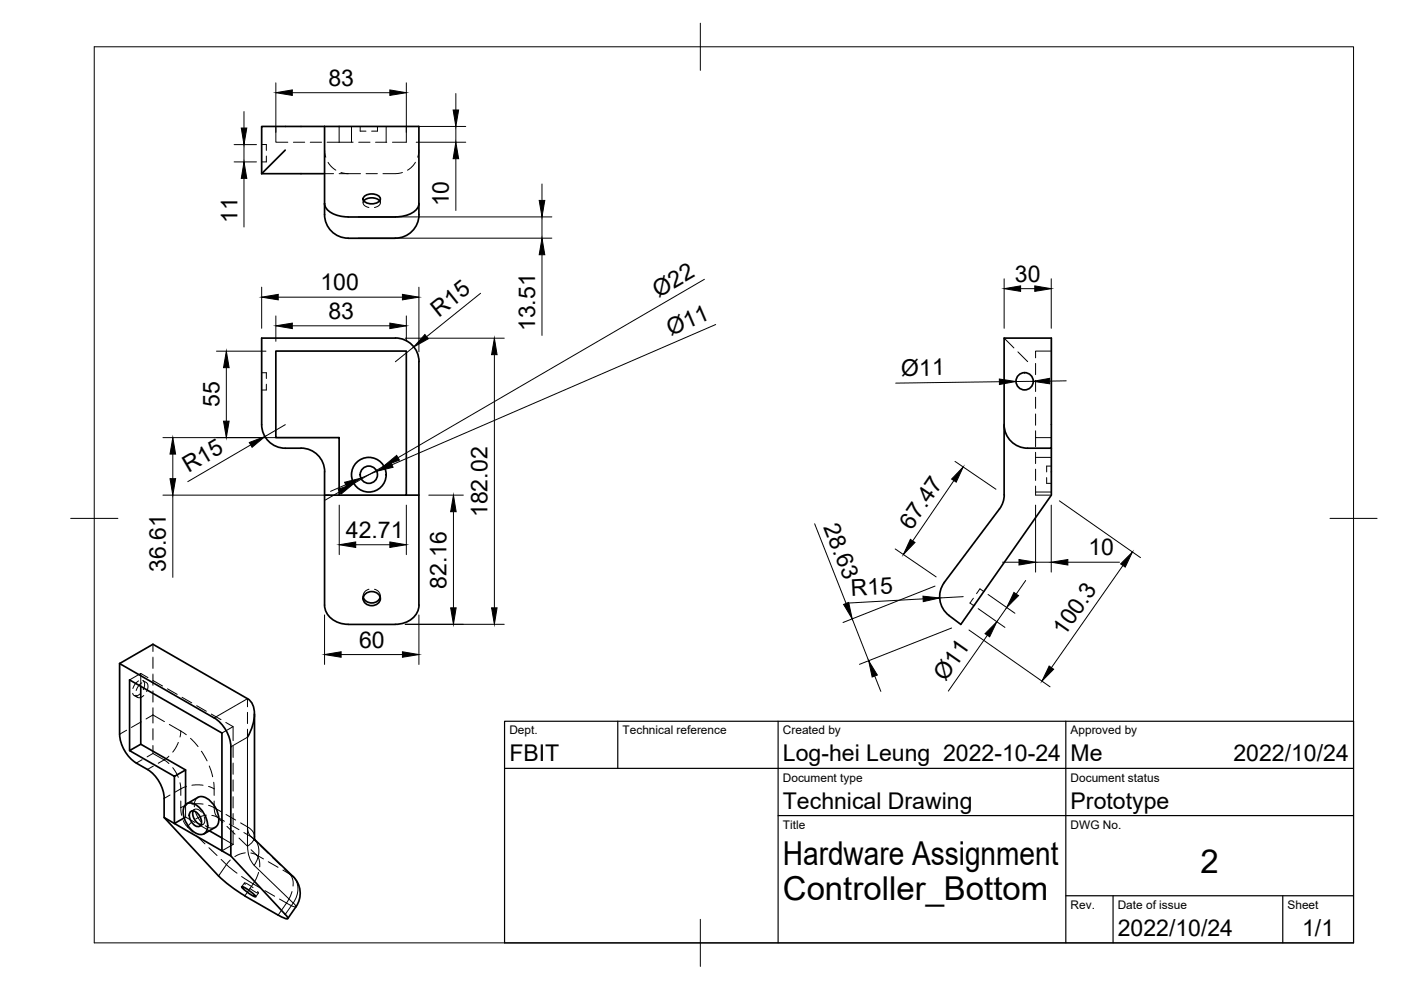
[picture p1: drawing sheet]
<svg xmlns="http://www.w3.org/2000/svg" width="297mm" height="210mm" viewBox="0 0 297 210" stroke-linecap="round" stroke-linejoin="round" font-family="sans-serif">
<!-- layer: Visible -->
<g fill="none" stroke="#000" stroke-width=".36">
<path d="M55.5 36.8h13.3M60.5 31.8l-5 5M68.8 26.8h20v16.3a7.5 7.5 0 0 1-.6 4.9 5 5 0 0 1-4.4 2.5M68.8 26.8h-13.3v10M68.8 26.8v18.7a5 5 0 0 0 5 5M68.8 43.1a3.4 3.4 0 0 0 3.1 2.7l1.9 .2M73.8 46h10M73.8 50.5h10M77.1 42.6a2.54 2.54 0 0 1 3.4 0M77.3 41.5a2.59 2.59 0 0 1 3.3 .3 .86 .86 0 0 1-.7 1.2 2.5 2.5 0 0 1-2.8-.5l-.1-.3zM88.8 43.1a3.4 3.4 0 0 1-3 2.7l-2 .2M58.5 74.4h27.6v30.6h-14.2v-12.2h-13.4z"/>
<path d="M83.8 71.7h-28.3v18.3M83.8 71.7a5 5 0 0 1 5 5M88.8 76.7v51.6a4.5 4.5 0 0 1-5 4.1M55.5 90a5 5 0 0 0 5 5h3.3M63.8 95a5 5 0 0 1 5 5M212.9 90a5 5 0 0 0 5 5h5v-23.3h-10l-.1 34.3-.3 1-.6 .9-11.7 15.6a5 5 0 0 0 1 7l2.5 1.9 19.2-27.4v-10M68.8 100v28.3a4.6 4.6 0 0 0 5 4.1M68.8 105h3.1M86.1 105h2.7M73.8 132.4h10M77 126.6a1.94 1.94 0 0 0 1.8 1.2 1.94 1.94 0 0 0 1.8-1.2M77.5 125.9a1.81 1.81 0 0 1 2.1-.4 1.81 1.81 0 0 1 1 1.8 1.91 1.91 0 0 1-2 1.1 1.91 1.91 0 0 1-1.6-1.5v-.4z"/>
<path d="M25.4 140.7l20 11.5a7.8 7.8 0 0 1 3.6 6.1M25.4 140.7l7-4.1 20.1 11.5a4 4 0 0 1 1.4 4.2 10.9 10.9 0 0 1-1.4 4M25.4 140.7v15M25.4 155.7a7.9 7.9 0 0 0 3.5 6.1 9.1 9.1 0 0 1 5.1 4.4 6.8 6.8 0 0 1 .8 3.1v4l11.5 12.4a29 29 0 0 0 5.6 4.2M27.5 159.1l2.3-1.3 9.5 5.5-2.3 1.3zM27.5 159.1v-14.9l19.6 11.2v25M29.8 145.5v12.3M48.9 158.3v23.2l11.6 12.4 .4 .4 .1 .5a3.5 3.5 0 0 1-2-.8M54 151.4v26.7M37 164.6v10l-2.2-1.3M39.1 173.4l-2.1 1.2 10.1 5.8M39.3 163.3v7.3"/>
<path d="M39.4 170.5a2.33 2.33 0 0 1 3 .9 4.8 4.8 0 0 1 1.4 4.9 1.78 1.78 0 0 1-2.9-.1 5.1 5.1 0 0 1-1.8-5.3zM40.4 172.1a1.49 1.49 0 0 1 2 1 1.5 1.5 0 0 1-.2 2.1 2.26 2.26 0 0 1-1.8-3.1zM41 171.9a2.5 2.5 0 0 0 1.6 3M42 169.1l-2.4 1.3M42 169.1a2.81 2.81 0 0 1 3.2 1.4 4.4 4.4 0 0 1 .8 4.6l-.4 .3M44.4 176.1l2.7 1.6M45.6 175.4l-2.3 1.4M54 178l8.1 7.8M47.1 180.4l1.8 1.1M51.3 188a6.3 6.3 0 0 1 2.9 2.2 6.3 6.3 0 0 1-2.9-2.2zM51.9 190l7.1 4M62.1 185.8a5 5 0 0 1 .7 6.5l-1.8 2.5"/>
<circle cx="217.2" cy="80.8" r="1.83"/>
<circle cx="78.2" cy="100.7" r="3.7"/>
<circle cx="78.2" cy="100.7" r="1.83"/>
</g>
<!-- layer: Hidden -->
<g fill="none" stroke="#000" stroke-width=".21">
<path d="M55.5 30.6h1v1.3M56.5 33.1v1.2h-1M58.5 26.8v3.4h2.5M62.2 30.2h2.4M65.8 30.2h2.4M68.8 36.8h1.9M68.8 31.8l.3 1.5M69.4 30.2h5.5M69.6 34.4l.5 .7 1.1 1M71.9 36.8h1.9M71.9 26.8v3.4M72.3 36.6l1.5 .2"/>
<path d="M73.8 36.8h2.6M74.5 26.8v3.4M76.1 30.2h2.3M76.4 26.8v1h1.2M77.6 36.8h2.4M79.6 30.2h2.4M80 26.8v1h-1.2M81.9 26.8v3.4M85.3 36.6l-1.5 .2h-2.6M86.1 26.8v3.4h-2.9M88.1 34.4l-1 1.2-.7 .5M88.8 31.8l-.2 1.5"/>
<path d="M77 42.2v.8M77.1 42.6a.92 .92 0 0 0 .9 1.3l.2 .1M80.5 42.6a.92 .92 0 0 1-.8 1.3l-.3 .1M80.6 42.2v.8M55.5 79h1v1.3M212.9 71.7l2.1 2.1M215.8 74.6l2.1 2.1M219.6 77.1v2.3M222.9 74.4h-3.3v1.5M56.5 81.5v1.2h-1M219.6 91.3v1.5h3.3M219.6 80.6v2.4"/>
<path d="M219.6 84.2v2.4M219.6 87.8v2.4M219.6 92.8v1.9M219.6 95.9v2.4M219.6 99.5v2.4M219.6 97h3.3M222.9 98.8h-1v1.3M219.6 103.1v1.9h3.3M219.6 104.3h3.3M221.9 101.3v1.2h1M32.4 136.6v1.5M32.4 139.3v2.4"/>
<path d="M77 126.4v.5M78.2 124.9a1.51 1.51 0 0 0-1.2 1.7M79.4 124.9a1.51 1.51 0 0 1 1.2 1.7M80.6 126.4v.5M206.4 126.8l-.7 1.1 .8 .5M208.6 125.4l-.8-.5-.7 1M27.5 144.2l2.3-1.4v2.7M28.1 147a.89 .89 0 0 0 .8 .6 .89 .89 0 0 0 .9-.6M28.4 147.5l.8 .4M28.8 147.4a.9 .9 0 0 0 .8 .6 .9 .9 0 0 0 .9-.5M29.4 144.4l-.7 .6-.5 1M29.8 142.8l1.6 .9"/>
<path d="M30.1 144.8l-.7 .6-.5 1M30.3 144.3l.7 .4a1.58 1.58 0 0 1 .1 1.9M30.3 144.3a1.52 1.52 0 0 1 .1 1.9M32.4 144.3l2.1 1.2M32.4 158.1v1.7M32.4 154.5v2.4M32.4 150.1v3.2M32.4 142.9v2.4M32.4 146.5v2.4M35.5 146l2.1 1.2M38.6 147.8l2.1 1.2M41.7 149.6l2.1 1.2"/>
<path d="M44.8 151.4l2.1 1.2M47.9 153.2l1.5 .9-2.3 1.3M49.4 154.1v2.9M49.4 158.2v2.4M39.3 173.2l2.1 1.2M39.3 173.2l-.2 .2M39.3 170.6v2.6M40.9 171.9a.94 .94 0 0 1 1.6 .1l.2 .2M41.2 171.6l-.7 .4M41.5 172.2l.3 .9 .9 1.2M42 169.1l-.7 .8-.1 1.2M42.4 175l2 1.1"/>
<path d="M43.1 174.8l-.7 .4M43.3 173.2a1.06 1.06 0 0 1-.7 1.7M43.5 175.1l1.1 .5 1-.2M47.1 177.7l2.3 1.3M49.4 161.8v2.4M49.4 165.3v2.4M49.4 168.9v2.4M49.4 172.5v2.4M49.4 176.1v2.9M49.4 179l-2.3 1.4M54 178l-.2-.1 .2 .2M51.8 187.2l-.6 .8"/>
<path d="M52 187.5l-.2-.3 .5 .1 1.4 .9M53 188.4l.4 .3a1.61 1.61 0 0 0 1.4 .6l-.2-.3M54.8 189.3l-.6 .9"/>
</g>
<!-- layer: Visible Narrow -->
<path d="M48.9 158.3l3.6-2v23.1M52.5 148.1l-7.1 4.1M54 177.3a2.42 2.42 0 0 1-1.5 2.1M54 178a4.5 4.5 0 0 1-.1 5.5l-.7-.9-.4-1.1-.3-2.1M53.9 183.5l8.3 8M62.1 185.8a4.4 4.4 0 0 1 .1 5.6M62.2 191.5l-1.7 2.4M62.2 191.4l.6 .9" fill="none" stroke="#000" stroke-width=".21"/>
<!-- layer: Hidden Narrow -->
<g fill="none" stroke="#000" stroke-width=".21">
<path d="M26.8 154.8l-1.4 .9M29.9 153l-2 1.2M31 152.4l1.4-.8 2.5 1.4M35.9 153.6l2.4 1.4M37.8 157.4l-1.2 2.1M38.3 155l1.2 .8M38.3 155l-.1 1.3M40.4 156.5l1.6 1.8M42.7 159.3l1.2 2M52.5 148.1v1.8M52.5 151v2.4M52.5 154.6v1.7"/>
<path d="M30.1 161.1l-1.2 .7M31.2 160.5l1.2-.7 2.4 1.3M32.5 162.4l-1.2 .7M34.8 161.1l1 .8M34.8 161.1l-1.3 .7M35.8 160.3l-1 .8M36 168.6l-1.2 .7M36.6 162.8l1.2 2M38.2 166l.1 1.3M38.3 171.2l.2 1.7M38.3 167.3v1.3M38.3 169.8v1.4"/>
<path d="M38.3 167.3l-1.2 .7M38.8 174l1 1.3M39.5 170.7l-1.2 .5M39.5 166.7l-1.2 .6M39.8 175.3l1.1 1.1M40.6 174.4l-.8 .9M40.7 170.5h2.4M40.7 166.5h2.4M41.7 177.3l1.8 1.6M43.7 172.8l-1.2 .3-1 .5M44.2 170.7l1.2 .5M44.2 166.7l1.2 .6"/>
<path d="M44.3 179.7l1.7 1.7M44.4 162.4l.7 2.3M44.9 172.9l1.2 .4M45.3 165.9l.1 1.4M45.4 171.2v.5a2.25 2.25 0 0 0 .7 1.6M45.4 171.2l1.5 .9M45.4 167.3v1.3M45.4 169.8v1.4M46.1 173.3l1.5 .8M46.1 173.3l1.1 1.1M47.9 172.7l2.1 1.2M48.1 175.2l1.7 1.7"/>
<path d="M48.6 174.7l2.1 1.2M50.7 177.7l1.7 1.6M51 174.5l1.5 .8M51.7 176.5l1.5 .9M53.2 177.4l.8 .6M53.2 177.4l1.1 1M54 177.3l-.2-.6-.4-.6-.9-.8 .2 1.4 .5 .7M55.2 179.3l1.7 1.6M46.9 182.2l1.1 1.1M48 183.3l2.2 1.8M48 183.3l-1.7 2.4M48.8 182.3l-.8 1"/>
<path d="M51.2 185.8l2.5 1.6M52 180.8l-1.2 .3-1 .5M53.2 180.9l1.2 .4M53.2 180.2l1.2 1.1M53.7 187.4l-1.8 2.6M53.7 187.4l1.4 .8M54.4 181.3l.5 1 .2 1.5M54.4 181.3l1.5 .8M54.8 185l-.5 1.4-.6 1M56.2 188.8l2 1.2M56.9 182.7l2 1.2M57.7 181.8l1.8 1.6"/>
<path d="M59.3 190.6l1.4 .9M60 184.5l1.7 1.1 .4 1.2v1.1M60.3 184.2l1.8 1.6M60.7 191.5a3.2 3.2 0 0 0 2 .8M60.7 191.5l-1.7 2.5M61.9 189l-.3 .9-.9 1.6"/>
</g>
<!-- layer: BORDER -->
<path d="M20 9.9h267v190h-267zM148.5 4.9v10M15 109.9h10M282 109.9h10M148.5 194.9v10" fill="none" stroke="#000" stroke-width=".21"/>
<!-- layer: TITLEBLOCK -->
<path d="M107 152.9h180v47h-180zM131 152.9v10M165 152.9v47M226 152.9v47M107 162.9h180M165 172.9h122M226 189.9h61M236 189.9v10M272 189.9v10" fill="none" stroke="#000" stroke-width=".25"/>
<!-- layer: FD_Dimensions -->
<g fill="none" stroke="#000" stroke-width=".21">
<path d="M58.5 17.6v10.5M62 19.7h20.7M86.1 17.6v10.5M96.6 19.8v3.5M49.6 30.7h4.8M49.6 34.3h4.8M51.7 23.7v3.4M51.7 30.7v3.6M51.7 37.8v10.3M88.2 26.8h10.5M88.2 30.2h10.5M96.6 26.8v3.4"/>
<path d="M96.6 33.6v11M114.9 39v3.5M75.9 46h41.1M75.9 50.5h41.1M114.9 46v4.5M114.9 54v17.1M149.4 59.2l-65 37.8M212.9 59.1v10.5M222.9 59.1v10.5M45.9 74.5h10.5M48 77.9v11.4M55.5 60.9v8.7"/>
<path d="M58.5 67v5.4M59 63h26.3M62 69.1h20.7M85.9 71.7h21M86.1 67v5.4M87.7 73.6l-3.9 3.1M88.8 60.9v13.7M101.9 62.2l-11.5 9.2M104.8 75.2v53.7M151.7 68.8l-68.6 29.7M216.4 61.2h3M34.5 92.8h35.3"/>
<path d="M36.6 96.3v5.2M53.1 94.3l-13.3 7.8M60.5 90l-4.3 2.6M79.9 99.9l-3.4 1.5M81.4 98.8l-6.4 3.7M202.5 97.8l8.7 5.9M211.9 80.9l-22 .3M219.1 80.8l-3.7 .1M226.1 80.7l-3.6 .1M34.5 105h35.3M36.6 105v17.4M71.9 107.1v10.5"/>
<path d="M72 104.3l-3 1.7M73.3 102.8l-3.2 1.4M75.4 115.5h7.3M86.1 107.1v10.5M90.9 105h7.3M96.1 108.5v20.4M172.7 111.1l6.7 16.8M189.8 116.4l8.7 5.9M202.2 101.9l-8.7 12.8M212.6 119.2h3.4M219.6 107.1v14.2M219.6 119.2h3.3"/>
<path d="M222.9 107.1v14.2M224.6 106.2l17.2 12M226.4 119.2h11M238.1 119.9l-15.2 21.7M68.8 130.4v10.5M72.3 138.8h13M85.9 132.4h21M88.8 130.4v10.5M180.7 131.2l3.5 8.9M195.7 127l-16.2 .9M198.2 124.3l-19.5 7.7M201.8 133.2l-19.6 7.7"/>
<path d="M204.2 126.5l-5 .3M205.4 133.6l17.2 12M207.4 129l5.7 4M209.3 134.7l-8.2 11.8M209.5 126l5.7 4M213.4 128.8l-2.1 3M217.5 123.1l-2 2.9M185.5 143.3l1.3 3.3"/>
</g>
<g fill="#000" stroke="#000" stroke-width=".21">
<path d="M58.5 19.7l3.5-.6v1.1zM82.7 19.1l3.4 .6-3.4 .5zM51.2 27.1h1.1l-.6 3.6zM51.7 34.3l.6 3.5h-1.1zM96.1 23.3h1.1l-.6 3.5zM96.6 30.2l.6 3.4h-1.1zM114.3 42.5h1.2l-.6 3.5zM114.9 50.5l.6 3.5h-1.2zM48 74.5l.6 3.4h-1.2zM55.5 63l3.5-.6v1.2zM58.5 69.1l3.5-.6v1.2zM82.7 68.5l3.4 .6-3.4 .6z"/>
<path d="M85.3 62.4l3.5 .6-3.5 .6zM90.1 70.9l.7 .9-3.1 1.8zM104.8 71.7l.6 3.5h-1.2zM212.9 61.2l3.5-.6v1.2zM219.4 60.6l3.5 .6-3.5 .6zM36.6 92.8l.6 3.5h-1.2zM47.4 89.3h1.2l-.6 3.5zM52.9 93.8l3.3-1.2-2.8 2.2zM79.9 99.9l3-1.9 .4 1.1zM81.4 98.8l2.7-2.2 .6 1zM211.9 80.4l3.5 .5-3.5 .6zM219.1 80.8l3.4-.6 .1 1.2z"/>
<path d="M36 101.5h1.2l-.6 3.5zM71.7 103.8l3.3-1.3-2.7 2.3zM73.1 102.2l3.4-.8-3 1.9zM71.9 115.5l3.5-.6v1.2zM82.7 114.9l3.4 .6-3.4 .6zM96.1 105l.6 3.5h-1.2zM193 114.4l1 .6-2.5 2.6zM204.2 99l-1.5 3.2-.9-.6zM216 118.6l3.6 .6-3.6 .6zM222.9 119.2l3.5-.6v1.2zM240.1 117l-1.5 3.2-1-.6zM68.8 138.8l3.5-.6v1.2z"/>
<path d="M85.3 138.2l3.5 .6-3.5 .6zM95.5 128.9h1.2l-.6 3.5zM104.2 128.9h1.2l-.6 3.5zM178.9 128.2l1-.5 .8 3.5zM195.7 126.4l3.5 .4-3.5 .8zM211.3 131.8l-1.5 3.2-.9-.6zM215 125.6l.9 .7-2.5 2.5zM184.2 140.1l1.8 3-1.1 .4zM222.4 141.2l1 .7-2.5 2.5z"/>
</g>
<g font-size="7">
<text x="166" y="183.4">Hardware Assignment</text>
<text x="254.5" y="185.2">2</text>
<text x="166" y="190.9">Controller_Bottom</text>
</g>
<g font-size="4.9">
<text x="69.6" y="18.2">83</text>
<text x="50.3" y="47.3" transform="rotate(-90 50.3 47.3)">11</text>
<text x="95.2" y="43.8" transform="rotate(-90 95.2 43.8)">10</text>
<text x="215.2" y="59.7">30</text>
<text x="67.9" y="61.5">100</text>
<text x="139.6" y="63.1" transform="rotate(-30 139.6 63.1)">Ø22</text>
<text x="69.6" y="67.6">83</text>
<text x="93" y="67.4" transform="rotate(-39 93 67.4)">R15</text>
<text x="113.5" y="70.2" transform="rotate(-90 113.5 70.2)">13.51</text>
<text x="142.2" y="71.3" transform="rotate(-23 142.2 71.3)">Ø11</text>
<text x="191.1" y="79.7" transform="rotate(-1 191.1 79.7)">Ø11</text>
<text x="46.5" y="86.4" transform="rotate(-90 46.5 86.4)">55</text>
<text x="40" y="100.4" transform="rotate(-30 40 100.4)">R15</text>
<text x="103.4" y="109.7" transform="rotate(-90 103.4 109.7)">182.02</text>
<text x="174.5" y="111.7" transform="rotate(68 174.5 111.7)">28.63</text>
<text x="193.2" y="112.5" transform="rotate(-56 193.2 112.5)">67.47</text>
<text x="73.3" y="114.1">42.71</text>
<text x="230.8" y="117.7">10</text>
<text x="35.2" y="121.2" transform="rotate(-90 35.2 121.2)">36.61</text>
<text x="94.7" y="124.8" transform="rotate(-90 94.7 124.8)">82.16</text>
<text x="180.4" y="126.4" transform="rotate(-3 180.4 126.4)">R15</text>
<text x="76.1" y="137.3">60</text>
<text x="225.7" y="135" transform="rotate(-55 225.7 135)">100.3</text>
<text x="200.5" y="144.6" transform="rotate(-55 200.5 144.6)">Ø11</text>
<text x="108" y="161.4">FBIT</text>
<text x="166" y="161.4">Log-hei Leung 2022-10-24</text>
<text x="227" y="161.4">Me</text>
<text x="261.5" y="161.4">2022/10/24</text>
<text x="166" y="171.4">Technical Drawing</text>
<text x="227" y="171.4">Prototype</text>
<text x="237" y="198.4">2022/10/24</text>
<text x="276.1" y="198.6">1/1</text>
</g>
<g font-size="2.5">
<text x="108" y="155.7">Dept.</text>
<text x="132" y="155.7">Technical reference</text>
<text x="166" y="155.7">Created by</text>
<text x="227" y="155.7">Approved by</text>
<text x="166" y="165.7">Document type</text>
<text x="227" y="165.7">Document status</text>
<text x="166" y="175.7">Title</text>
<text x="227" y="175.7">DWG No.</text>
<text x="227" y="192.7">Rev.</text>
<text x="237" y="192.7">Date of issue</text>
<text x="273" y="192.7">Sheet</text>
</g>
</svg>
